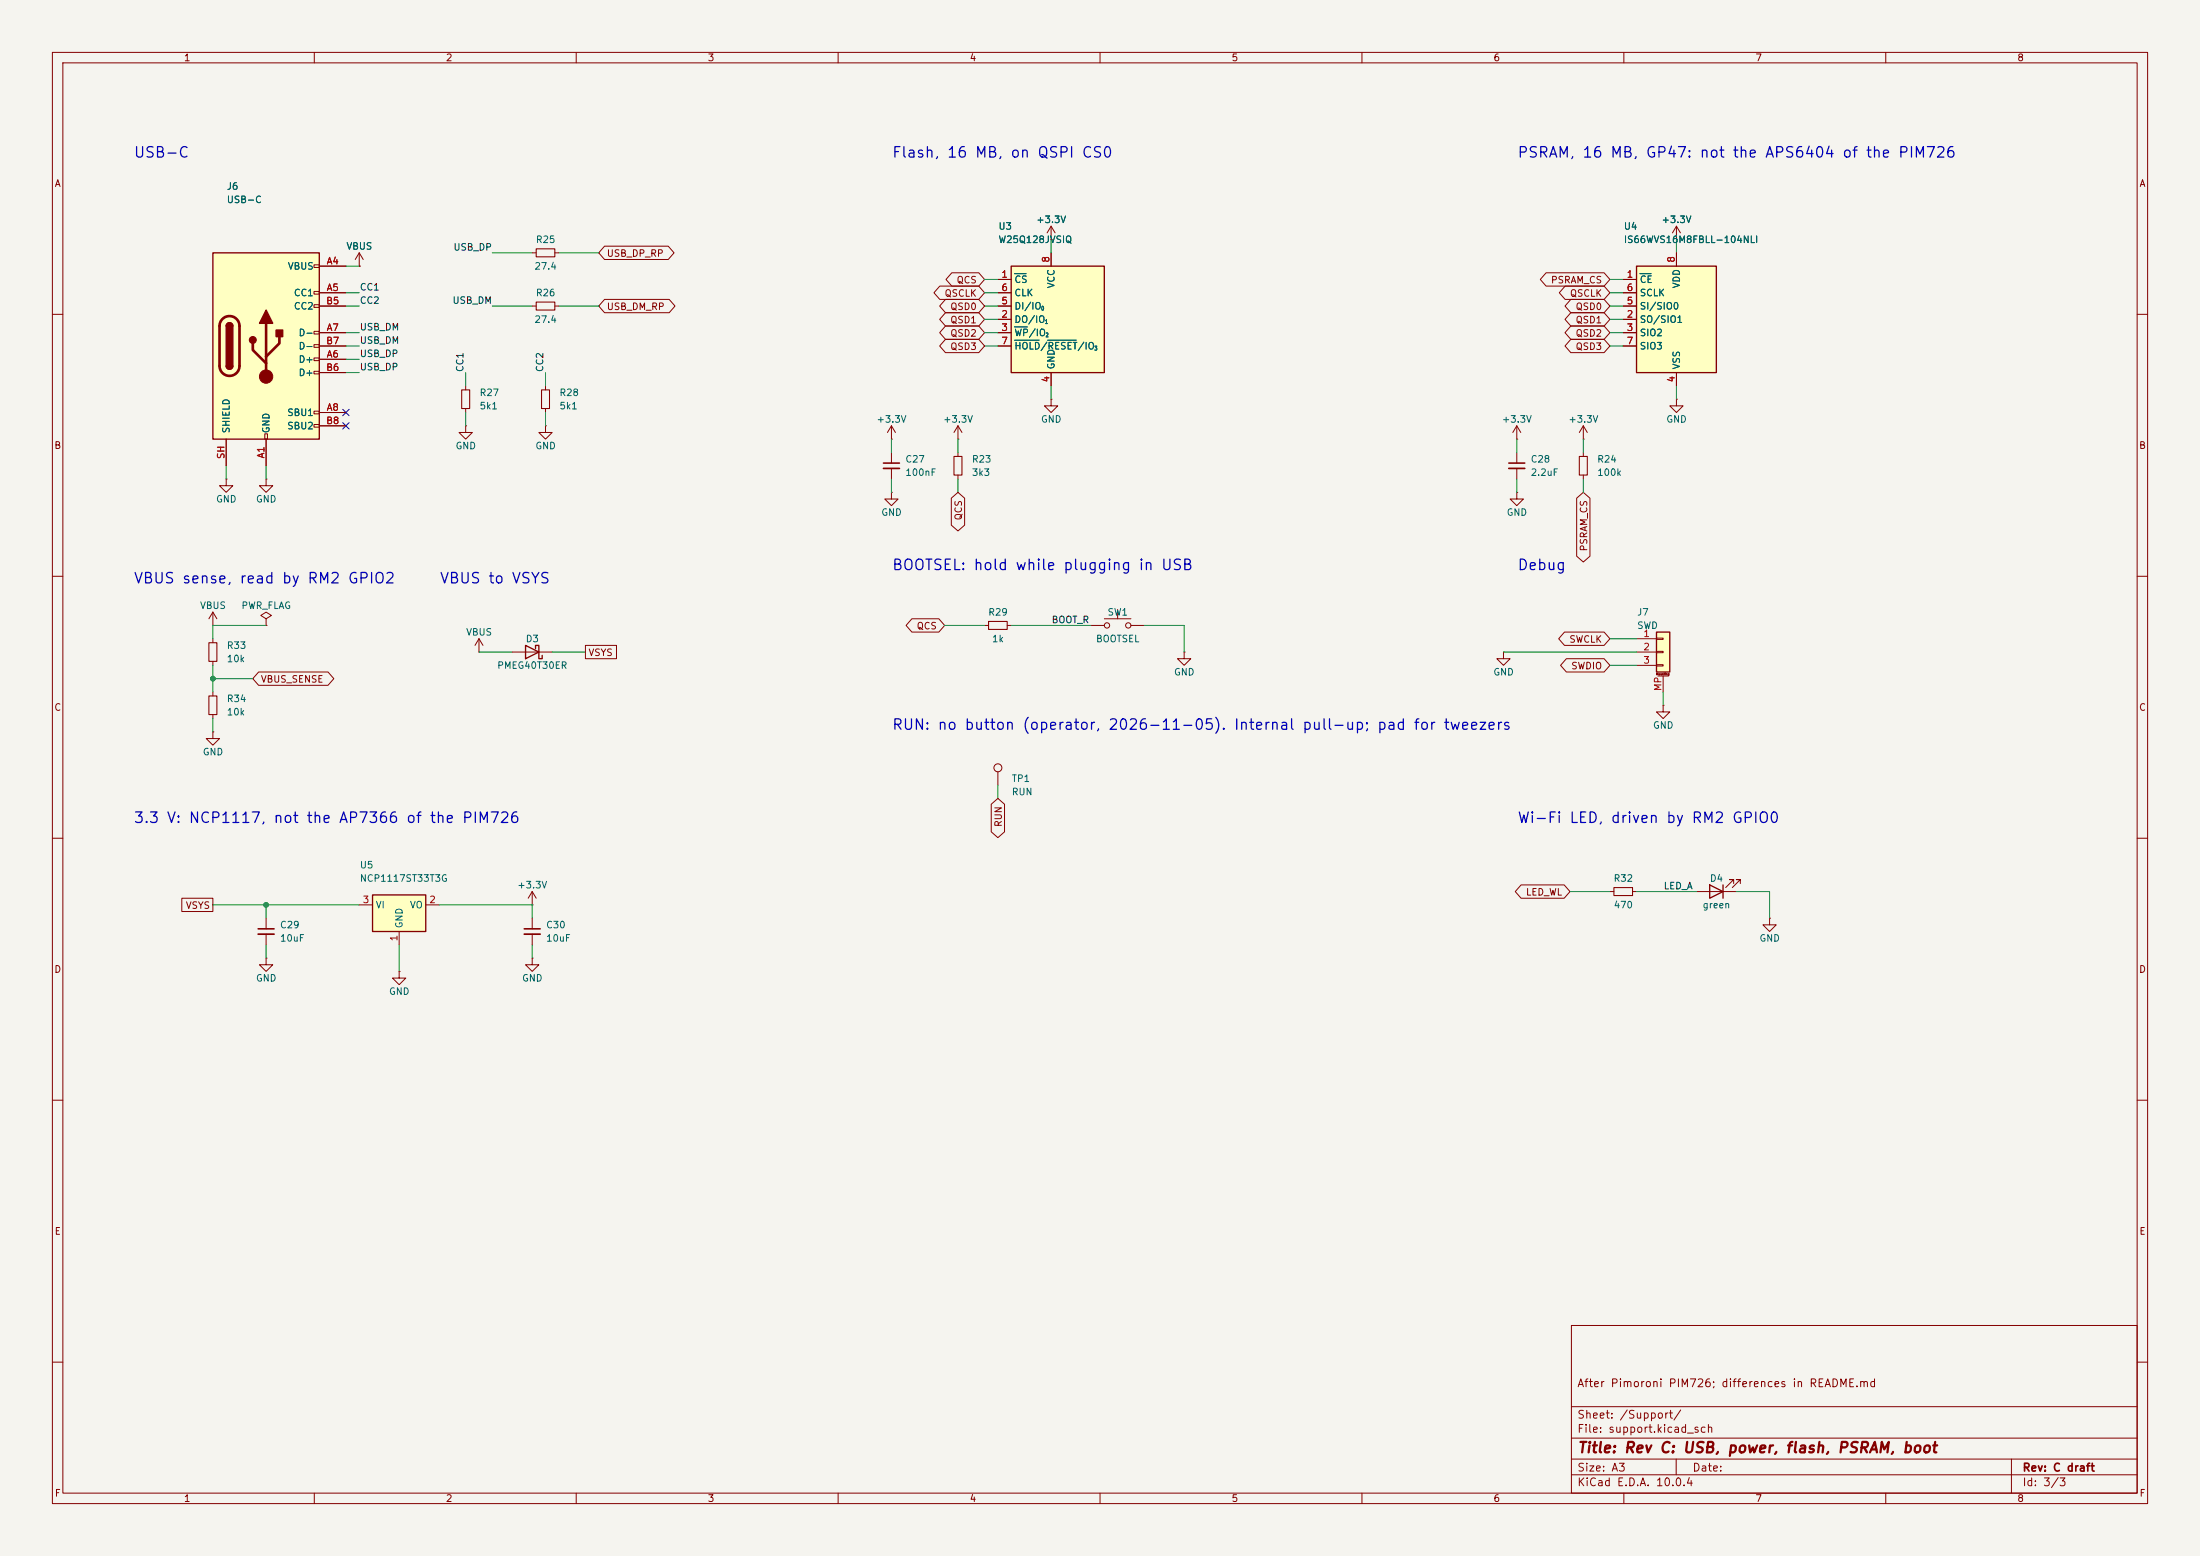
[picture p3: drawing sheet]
<svg xmlns="http://www.w3.org/2000/svg" width="420mm" height="297mm" viewBox="0 0 420 297" stroke-linecap="round" stroke-linejoin="round" font-family="sans-serif">
<path d="M0 0h420v297h-420z" fill="#f5f4ef" stroke="#f5f4ef" stroke-width=".19"/>
<g fill="none" stroke="#840000" stroke-width=".19">
<path d="M10 10h400v277h-400zM12 12h396v273h-396zM60 10v2M110 10v2M160 10v2M210 10v2M260 10v2M310 10v2M360 10v2M320 45.7h.1M320 43.2l-.7 1.3M320 43.2l.8 1.3"/>
<path d="M320 43.2v2.5M10 60h2M88.9 73.7v.7M88.9 78v.7M408 60h2M88.9 81.3v1.3h1.3l-1.3 1.2-1.3-1.2h1.3M88.9 81.3h.1M182.9 86.4v.7M182.9 90.7v.7M302.3 83.8h.1M302.3 81.3l-.8 1.3M302.3 81.3l.7 1.3"/>
<path d="M302.3 81.3v2.5M302.3 86.4v.7M302.3 90.7v.7M10 110h2M40.6 119.4h.1M40.6 116.8l-.7 1.3M40.6 116.8l.8 1.3M40.6 116.8v2.6M50.8 118.1l1-.6-1-.7-1 .7 1 .6v1.3M50.8 119.4h.1M408 110h2M10 160h2"/>
<path d="M408 160h2M50.8 182.9v1.3h1.3l-1.3 1.2-1.3-1.2h1.3M50.8 182.9h.1M10 210h2M408 210h2M300 253h108v32h-108zM10 260h2M300 278.5h108M300 274.5h108M300 268.5h108M320 278.5v3M384 278.5v6.5"/>
<path d="M408 260h2M60 285v2M110 285v2M160 285v2M210 285v2M260 285v2M300 281.5h108M310 285v2M360 285v2"/>
</g>
<path d="M88.1 74.4h1.6v3.6h-1.6zM182.1 87.1h1.5v3.6h-1.5zM301.5 87.1h1.5v3.6h-1.5z" fill="none" stroke="#840000" stroke-width=".2"/>
<path d="M71.1 170.8h10.2v7h-10.2z" fill="#ffffc2"/>
<path d="M71.1 170.8h10.2v7h-10.2z" fill="none" stroke="#840000" stroke-width=".25"/>
<path d="M50.8 175.3v2M50.8 178.3v2M68.6 172.7h2.5M76.2 177.8v2.5M81.3 172.7h2.5" fill="none" stroke="#840000" stroke-width=".19"/>
<path d="M49.3 177.3h3" fill="none" stroke="#840000" stroke-width=".3"/>
<path d="M49.3 178.3h3" fill="none" stroke="#840000" stroke-width=".33"/>
<path d="M312.4 50.8h15.3v20.3h-15.3z" fill="#ffffc2"/>
<path d="M312.4 50.8h15.3v20.3h-15.3zM100.3 123.2l2.6 1.3-2.6 1.2zM102.2 123.8v-.6h.7v2.5h.6v-.6M326.4 168.9l2.5 1.3-2.5 1.3zM328.9 168.9v2.6" fill="none" stroke="#840000" stroke-width=".25"/>
<g fill="none" stroke="#840000" stroke-width=".19">
<path d="M101.6 58.4h.8M101.6 48.3h.8M105.9 58.4h.8M105.9 48.3h.8M200.7 45.7h.1M200.7 43.2l-.8 1.3M200.7 43.2l.7 1.3M200.7 43.2v2.5M309.9 53.3h2.5M309.9 58.4h2.5M309.9 55.9h2.5M320 48.3v2.5"/>
<path d="M104.1 73.7v.7M104.1 78v.7M309.9 61h2.5M309.9 63.5h2.5M309.9 66h2.5M320 76.2v1.3h1.3l-1.3 1.2-1.2-1.2h1.2M320 76.2h.1M320 71.1v2.6M104.1 81.3v1.3h1.3l-1.3 1.2-1.2-1.2h1.2M104.1 81.3h.1M40.6 139.7v1.3h1.3l-1.3 1.2-1.2-1.2h1.2M40.6 139.7h.1"/>
<path d="M40.6 132.1v.7M40.6 136.4v.8M91.4 124.5h.1M91.4 121.9l-.7 1.3M91.4 121.9l.8 1.3M91.4 121.9v2.6M97.8 124.5h7.6M287 124.5v1.2h1.3l-1.3 1.3-1.3-1.3h1.3M287 124.5h.1M101.6 172.7h.1M101.6 170.2l-.8 1.3M101.6 170.2l.8 1.3"/>
<path d="M101.6 170.2v2.5M101.6 175.3v2M101.6 178.3v2M307.3 170.2h.8M311.7 170.2h.7M323.8 170.2h7.7M331 168.7v-.8h-.8h.8l-1.6 1.5M332.2 168.7v-.8h-.7h.7l-1.5 1.5M337.8 175.3v1.2h1.3l-1.3 1.3-1.3-1.3h1.3M337.8 175.3h.1M76.2 185.4v1.3h1.3l-1.3 1.3-1.3-1.3h1.3M76.2 185.4h.1"/>
<path d="M101.6 182.9v1.3h1.3l-1.3 1.2-1.3-1.2h1.3M101.6 182.9h.1"/>
</g>
<path d="M313.1 52.2h2.1" fill="none" stroke="#006464" stroke-width=".19"/>
<path d="M102.4 57.7h3.5v1.5h-3.5zM102.4 47.5h3.5v1.5h-3.5zM103.4 74.4h1.5v3.6h-1.5zM39.9 132.8h1.5v3.6h-1.5zM308.1 169.4h3.6v1.5h-3.6z" fill="none" stroke="#840000" stroke-width=".2"/>
<path d="M100.1 177.3h3" fill="none" stroke="#840000" stroke-width=".3"/>
<path d="M100.1 178.3h3" fill="none" stroke="#840000" stroke-width=".33"/>
<path d="M316.2 120.7h2.6v7.6h-2.6z" fill="#ffffc2"/>
<path d="M316.2 120.7h2.6v7.6h-2.6z" fill="none" stroke="#840000" stroke-width=".25"/>
<g fill="none" stroke="#840000" stroke-width=".19">
<path d="M289.6 83.8h.1M289.6 81.3l-.8 1.3M289.6 81.3l.7 1.3M289.6 81.3v2.5M312.4 121.9h3.8M312.4 124.5h3.8M312.4 127h3.8M316.2 121.8h1.3v.2h-1.3zM316.2 124.3h1.3v.3h-1.3zM316.2 126.9h1.3v.2h-1.3zM316.5 129h2M317.5 134.6v1.3h1.3l-1.3 1.3-1.3-1.3h1.3"/>
<path d="M317.5 134.6h.1M317.5 129v3.1"/>
</g>
<path d="M193 50.8h17.8v20.3h-17.8z" fill="#ffffc2"/>
<path d="M193 50.8h17.8v20.3h-17.8z" fill="none" stroke="#840000" stroke-width=".25"/>
<g fill="none" stroke="#840000" stroke-width=".19">
<path d="M190.5 53.3h2.5M190.5 58.4h2.5M190.5 55.9h2.5M200.7 48.3v2.5M190.5 61h2.5M190.5 63.5h2.5M190.5 66h2.5M200.7 76.2v1.3h1.2l-1.2 1.2-1.3-1.2h1.3M200.7 76.2h.1M200.7 71.1v2.6M50.8 91.4v1.3h1.3l-1.3 1.3-1.3-1.3h1.3M50.8 91.4h.1"/>
<path d="M40.6 121.9v.8M40.6 126.2v.8M190.5 147.3v2.6"/>
<circle cx="190.5" cy="146.6" r=".76"/>
</g>
<path d="M193.7 52.2h2.2M193.7 62.4h2.4M193.7 64.9h4.7M200 64.9h5.5" fill="none" stroke="#006464" stroke-width=".19"/>
<path d="M39.9 122.7h1.5v3.5h-1.5z" fill="none" stroke="#840000" stroke-width=".2"/>
<path d="M40.6 48.3h20.4v35.5h-20.4z" fill="#ffffc2"/>
<g fill="none" stroke="#840000" stroke-width=".19">
<path d="M59.9 50.5h1.1v.6h-1.1zM59.9 55.6h1.1v.5h-1.1zM59.9 58.2h1.1v.5h-1.1zM61 50.8h5M61 55.9h5M61 58.4h5M68.6 50.8h.1M68.6 48.3l-.8 1.2M68.6 48.3l.7 1.2M68.6 48.3v2.5M115.4 47h12.2l1.1 1.3-1.1 1.2h-12.2l-1.1-1.2zM115.4 57.1h12.4l1.1 1.3-1.1 1.3h-12.4l-1.1-1.3z"/>
<path d="M179.4 54.6h7.4l1.2 1.3-1.2 1.3h-7.4l-1.1-1.3zM180.5 57.1h6.3l1.2 1.3-1.2 1.3h-6.3l-1.1-1.3zM180.5 59.7h6.3l1.2 1.3-1.2 1.2h-6.3l-1.1-1.2zM181.7 52.1h5.1l1.2 1.2-1.2 1.3h-5.1l-1.1-1.3zM190.5 55.9h2.5M190.5 58.4h2.5M190.5 53.3h2.5M200.7 45.7h.1M200.7 48.3v2.5M295.2 52.1h11l1.1 1.2-1.1 1.3h-11l-1.2-1.3zM298.8 54.6h7.4l1.1 1.3-1.1 1.3h-7.4l-1.1-1.3zM299.9 57.1h6.3l1.1 1.3-1.1 1.3h-6.3l-1.1-1.3z"/>
<path d="M299.9 59.7h6.3l1.1 1.3-1.1 1.2h-6.3l-1.1-1.2zM309.9 55.9h2.5M309.9 58.4h2.5M309.9 53.3h2.5M320 45.7h.1M320 48.3v2.5M59.9 63.2h1.1v.6h-1.1zM59.9 65.8h1.1v.5h-1.1zM59.9 68.3h1.1v.5h-1.1zM59.9 70.9h1.1v.5h-1.1zM59.9 78.5h1.1v.5h-1.1zM61 68.6h5"/>
<path d="M61 63.5h5M61 78.7h5M61 71.1h5M61 66h5M180.5 64.8h6.3l1.2 1.2-1.2 1.3h-6.3l-1.1-1.3zM180.5 62.2h6.3l1.2 1.3-1.2 1.3h-6.3l-1.1-1.3zM190.5 63.5h2.5M190.5 66h2.5M190.5 61h2.5M200.7 71.1v2.6M299.9 62.2h6.3l1.1 1.3-1.1 1.3h-6.3l-1.1-1.3zM299.9 64.8h6.3l1.1 1.2-1.1 1.3h-6.3l-1.1-1.3z"/>
<path d="M309.9 63.5h2.5M309.9 66h2.5M309.9 61h2.5M320 71.1v2.6M43.2 91.4v1.3h1.2l-1.2 1.3-1.3-1.3h1.3M43.2 91.4h.1M43.2 83.8v5.1M50.5 82.8h.6v1h-.6zM50.8 83.8v5.1M59.9 81h1.1v.5h-1.1zM61 81.3h5M170.2 94v1.3h1.2l-1.2 1.2-1.3-1.2h1.3"/>
<path d="M170.2 94h.1M170.2 83.8h.1M170.2 81.3l-.8 1.3M170.2 81.3l.7 1.3M170.2 81.3v2.5M170.2 86.4v2M170.2 89.4v2M181.6 95.1l1.3-1.1 1.3 1.1v5.1l-1.3 1.1-1.3-1.1zM182.9 83.8h.1M182.9 81.3l-.8 1.3M182.9 81.3l.7 1.3M182.9 81.3v2.5"/>
<path d="M289.6 94v1.3h1.2l-1.2 1.2-1.3-1.2h1.3M289.6 94h.1M289.6 86.4v2M289.6 89.4v2M301 95.1l1.3-1.1 1.2 1.1v11.1l-1.2 1.1-1.3-1.1zM174.1 118.1h5.1l1.1 1.3-1.1 1.3h-5.1l-1.1-1.3zM188 119.4h.7M192.3 119.4h.7M208.3 119.4h2.5M210.8 118.1h5.1M213.4 116.3v1.8M215.9 119.4h2.5"/>
<path d="M49.4 128.3h13.2l1.1 1.2-1.1 1.3h-13.2l-1.1-1.3zM111.8 123.2h5.9v2.5h-5.9zM226.1 124.5v1.2h1.2l-1.2 1.3-1.3-1.3h1.3M226.1 124.5h.1M298.7 120.6h7.5l1.1 1.3-1.1 1.3h-7.5l-1.1-1.3zM299 125.7h7.2l1.1 1.3-1.1 1.3h-7.2l-1.1-1.3zM189.2 153.5l1.3-1.1 1.3 1.1v5.3l-1.3 1.1-1.3-1.1zM34.7 171.4h5.9v2.6h-5.9zM290.4 168.9h8.2l1.1 1.3-1.1 1.3h-8.2l-1.1-1.3z"/>
<circle cx="211.3" cy="119.4" r=".51"/>
<circle cx="215.4" cy="119.4" r=".51"/>
</g>
<path d="M40.6 48.3h20.4v35.5h-20.4zM43.2 62.2a.64 .64 0 0 1 .6-.6 .64 .64 0 0 1 .6 .6M43.2 69.9a.64 .64 0 0 0 .6 .6 .64 .64 0 0 0 .6-.6" fill="none" stroke="#840000" stroke-width=".25"/>
<path d="M42.5 60.9a1.9 1.9 0 0 1 2-.4 1.9 1.9 0 0 1 1.2 1.7v7.7a1.91 1.91 0 0 1-1.9 1.8 1.91 1.91 0 0 1-1.9-1.8v-7.8l.2-.7zM48.3 65.5v1.3l2.5 2.5M50.8 61.7v10.2M53.3 64.3v1.2l-2.5 2.6" fill="none" stroke="#840000" stroke-width=".51"/>
<g fill="#840000" stroke="#840000" stroke-width=".25">
<path d="M43.2 62.2h1.2v7.7h-1.2z"/>
<path d="M43.4 61.8a.64 .64 0 0 1 .7-.2 .64 .64 0 0 1 .3 .6h-1.2z"/>
<path d="M43.2 69.9h1.2a.64 .64 0 0 1-.6 .6 .64 .64 0 0 1-.6-.6z"/>
<path d="M50.8 59.2l1.3 2.5h-2.6z"/>
<path d="M52.7 63h1.3v1.3h-1.3z"/>
<circle cx="48.3" cy="64.9" r=".63"/>
</g>
<circle cx="50.8" cy="71.9" r="1.27" fill="#840000" stroke="#840000" stroke-width=".19"/>
<path d="M188.7 118.6h3.6v1.5h-3.6z" fill="none" stroke="#840000" stroke-width=".2"/>
<path d="M168.7 88.4h3M288 88.4h3.1" fill="none" stroke="#840000" stroke-width=".3"/>
<path d="M168.7 89.4h3M288 89.4h3.1" fill="none" stroke="#840000" stroke-width=".33"/>
<g fill="none" stroke="#009600" stroke-width=".19">
<path d="M66 50.8h2.6M66 58.4h2.6M66 55.9h2.6M94 58.4h7.6M94 48.3h7.6M106.7 58.4h7.6M106.7 48.3h7.6M188 58.4h2.5M188 55.9h2.5M188 53.3h2.5M200.7 45.7v2.6M307.3 58.4h2.6"/>
<path d="M307.3 55.9h2.6M307.3 53.3h2.6M320 45.7v2.6M66 68.6h2.6M66 66h2.6M66 63.5h2.6M66 71.1h2.6M88.9 71.1v2.6M88.9 78.7v2.6M104.1 71.1v2.6M104.1 78.7v2.6M188 66h2.5"/>
<path d="M188 63.5h2.5M188 61h2.5M200.7 73.7v2.5M307.3 66h2.6M307.3 63.5h2.6M307.3 61h2.6M320 73.7v2.5M43.2 88.9v2.5M50.8 88.9v2.5M170.2 83.8v2.6M170.2 91.4v2.6M182.9 83.8v2.6"/>
<path d="M182.9 91.4v2.6M289.6 83.8v2.6M289.6 91.4v2.6M302.3 83.8v2.6M302.3 91.4v2.6M50.8 119.4h-10.2v2.5M180.3 119.4h7.7M193 119.4h15.3M218.4 119.4h7.7v5.1M40.6 129.5h7.7M40.6 127v5.1M40.6 137.2v2.5"/>
<path d="M91.4 124.5h6.4M105.4 124.5h6.4M287 124.5h25.4M307.3 127h5.1M307.3 121.9h5.1M317.5 132.1v2.5M190.5 149.9v2.5M40.6 172.7h28M50.8 172.7v2.6M83.8 172.7h17.8v2.6M299.7 170.2h7.6M312.4 170.2h11.4"/>
<path d="M331.5 170.2h6.3v5.1M50.8 180.3v2.6M76.2 180.3v5.1M101.6 180.3v2.6"/>
</g>
<path d="M65.4 78.1l1.2 1.2M66.6 78.1l-1.2 1.2M65.4 80.7l1.2 1.2M66.6 80.7l-1.2 1.2" fill="none" stroke="#000084" stroke-width=".19"/>
<path d="M193.7 52.2h2.2M313.1 52.2h2.1M193.7 62.4h2.4M193.7 64.9h4.7M200 64.9h5.5" fill="none" stroke="#006464" stroke-width=".19"/>
<g fill="#009600" stroke="#009600" stroke-width=".19">
<circle cx="40.6" cy="129.5" r=".46"/>
<circle cx="50.8" cy="172.7" r=".46"/>
</g>
<g font-size="2" fill="#0000c2">
<text x="25.4" y="30.6">USB-C</text>
<text x="170.2" y="30.6">Flash, 16 MB, on QSPI CS0</text>
<text x="289.6" y="30.6">PSRAM, 16 MB, GP47: not the APS6404 of the PIM726</text>
<text x="25.4" y="111.9">VBUS sense, read by RM2 GPIO2</text>
<text x="83.8" y="111.9">VBUS to VSYS</text>
<text x="170.2" y="109.3">BOOTSEL: hold while plugging in USB</text>
<text x="289.6" y="109.3">Debug</text>
<text x="170.2" y="139.8">RUN: no button (operator, 2026-11-05). Internal pull-up; pad for tweezers</text>
<text x="25.4" y="157.6">3.3 V: NCP1117, not the AP7366 of the PIM726</text>
<text x="289.6" y="157.6">Wi-Fi LED, driven by RM2 GPIO0</text>
</g>
<text font-size="2" fill="#840000" x="301" y="277.8">Title: Rev C: USB, power, flash, PSRAM, boot</text>
<g font-size="1.5" fill="#840000">
<text x="301" y="265.1">After Pimoroni PIM726; differences in README.md</text>
<text x="301" y="273.8">File: support.kicad_sch</text>
<text x="301" y="271.1">Sheet: /Support/</text>
<text x="301" y="281.2">Size: A3</text>
<text x="323" y="281.2">Date:</text>
<text x="386" y="281.2">Rev: C draft</text>
<text x="301" y="284">KiCad E.D.A. 10.0.4</text>
<text x="386" y="284">Id: 3/3</text>
</g>
<g font-size="1.3" fill="#840000">
<text x="35" y="12">1</text>
<text x="85" y="12">2</text>
<text x="135" y="12">3</text>
<text x="185" y="12">4</text>
<text x="235" y="12">5</text>
<text x="285" y="12">6</text>
<text x="335" y="12">7</text>
<text x="385" y="12">8</text>
<text x="10.3" y="36">A</text>
<text x="408.3" y="36">A</text>
<text x="115.7" y="49.3">USB_DP_RP</text>
<text x="115.7" y="59.5">USB_DM_RP</text>
<text x="180.2" y="56.9">QSCLK</text>
<text x="181.3" y="59.5">QSD0</text>
<text x="182.5" y="54.4">QCS</text>
<text x="296" y="54.4">PSRAM_CS</text>
<text x="299.6" y="56.9">QSCLK</text>
<text x="300.7" y="59.5">QSD0</text>
<text x="181.3" y="62">QSD1</text>
<text x="181.3" y="64.6">QSD2</text>
<text x="300.7" y="64.6">QSD2</text>
<text x="300.7" y="62">QSD1</text>
<text x="181.3" y="67.1">QSD3</text>
<text x="300.7" y="67.1">QSD3</text>
<text x="10.3" y="86">B</text>
<text x="408.2" y="86">B</text>
<text x="183.9" y="99.4" transform="rotate(-90 183.9 99.4)">QCS</text>
<text x="303.3" y="105.3" transform="rotate(-90 303.3 105.3)">PSRAM_CS</text>
<text x="112.2" y="125.5">VSYS</text>
<text x="174.9" y="120.4">QCS</text>
<text x="299.5" y="123">SWCLK</text>
<text x="49.7" y="130.6">VBUS_SENSE</text>
<text x="299.8" y="128.1">SWDIO</text>
<text x="10.3" y="136">C</text>
<text x="408.2" y="136">C</text>
<text x="191.6" y="158" transform="rotate(-90 191.6 158)">RUN</text>
<text x="35.4" y="173.8">VSYS</text>
<text x="291.2" y="171.2">LED_WL</text>
<text x="10.3" y="186">D</text>
<text x="408.2" y="186">D</text>
<text x="10.3" y="236">E</text>
<text x="408.3" y="236">E</text>
<text x="10.3" y="286">F</text>
<text x="35" y="287">1</text>
<text x="85" y="287">2</text>
<text x="135" y="287">3</text>
<text x="185" y="287">4</text>
<text x="235" y="287">5</text>
<text x="285" y="287">6</text>
<text x="335" y="287">7</text>
<text x="385" y="287">8</text>
<text x="408.3" y="286">F</text>
</g>
<g font-size="1.3" fill="#006464">
<text x="43.2" y="36.5">J6</text>
<text x="43.2" y="39.1">USB-C</text>
<text x="66" y="48">VBUS</text>
<text x="102.2" y="46.7">R25</text>
<text x="190.5" y="44.2">U3</text>
<text x="190.5" y="46.7">W25Q128JVSIQ</text>
<text x="197.7" y="42.9">+3.3V</text>
<text x="309.9" y="44.2">U4</text>
<text x="309.9" y="46.7">IS66WVS16M8FBLL-104NLI</text>
<text x="317.1" y="42.9">+3.3V</text>
<text x="54.8" y="51.8">VBUS</text>
<text x="101.9" y="51.8">27.4</text>
<text x="56" y="56.9">CC1</text>
<text x="56" y="59.4">CC2</text>
<text x="102.2" y="56.9">R26</text>
<text x="193.5" y="54.3">CS</text>
<text x="193.5" y="59.4">DI/IO</text>
<text x="193.5" y="56.9">CLK</text>
<text x="201.6" y="55.1" transform="rotate(-90 201.6 55.1)">VCC</text>
<text x="312.9" y="54.3">CE</text>
<text x="312.9" y="59.4">SI/SIO0</text>
<text x="312.9" y="56.9">SCLK</text>
<text x="321" y="55.1" transform="rotate(-90 321 55.1)">VDD</text>
<text x="56.9" y="64.5">D-</text>
<text x="101.9" y="61.9">27.4</text>
<text x="193.5" y="61.9">DO/IO</text>
<text x="193.5" y="64.5">WP/IO</text>
<text x="312.9" y="61.9">SO/SIO1</text>
<text x="312.9" y="64.5">SIO2</text>
<text x="56.9" y="69.6">D+</text>
<text x="56.9" y="67">D-</text>
<text x="193.5" y="67">HOLD/RESET/IO</text>
<text x="201.6" y="70.6" transform="rotate(-90 201.6 70.6)">GND</text>
<text x="312.9" y="67">SIO3</text>
<text x="321" y="70.6" transform="rotate(-90 321 70.6)">VSS</text>
<text x="56.9" y="72.1">D+</text>
<text x="91.4" y="75.9">R27</text>
<text x="106.7" y="75.9">R28</text>
<text x="44.2" y="82.8" transform="rotate(-90 44.2 82.8)">SHIELD</text>
<text x="51.8" y="82.8" transform="rotate(-90 51.8 82.8)">GND</text>
<text x="54.7" y="79.7">SBU1</text>
<text x="54.7" y="82.3">SBU2</text>
<text x="91.4" y="78.4">5k1</text>
<text x="106.7" y="78.4">5k1</text>
<text x="167.2" y="81">+3.3V</text>
<text x="179.9" y="81">+3.3V</text>
<text x="198.6" y="81">GND</text>
<text x="286.6" y="81">+3.3V</text>
<text x="299.3" y="81">+3.3V</text>
<text x="318" y="81">GND</text>
<text x="86.9" y="86.1">GND</text>
<text x="102.1" y="86.1">GND</text>
<text x="172.7" y="88.6">C27</text>
<text x="185.4" y="88.6">R23</text>
<text x="292.1" y="88.6">C28</text>
<text x="304.8" y="88.6">R24</text>
<text x="172.7" y="91.1">100nF</text>
<text x="185.4" y="91.1">3k3</text>
<text x="292.1" y="91.1">2.2uF</text>
<text x="304.8" y="91.1">100k</text>
<text x="41.1" y="96.2">GND</text>
<text x="48.8" y="96.2">GND</text>
<text x="168.1" y="98.8">GND</text>
<text x="287.5" y="98.8">GND</text>
<text x="38.1" y="116.5">VBUS</text>
<text x="46" y="116.5">PWR_FLAG</text>
<text x="188.6" y="117.8">R29</text>
<text x="211.3" y="117.8">SW1</text>
<text x="312.4" y="117.8">J7</text>
<text x="43.2" y="124.2">R33</text>
<text x="88.9" y="121.6">VBUS</text>
<text x="100.3" y="122.9">D3</text>
<text x="189.3" y="122.9">1k</text>
<text x="209.1" y="122.9">BOOTSEL</text>
<text x="312.4" y="120.4">SWD</text>
<text x="43.2" y="126.7">10k</text>
<text x="94.8" y="128">PMEG40T30ER</text>
<text x="224" y="129.2">GND</text>
<text x="285" y="129.2">GND</text>
<text x="43.2" y="136.9">10k</text>
<text x="43.2" y="134.3">R34</text>
<text x="315.5" y="139.4">GND</text>
<text x="38.6" y="144.5">GND</text>
<text x="193" y="149.6">TP1</text>
<text x="193" y="152.1">RUN</text>
<text x="68.6" y="166.1">U5</text>
<text x="68.6" y="168.6">NCP1117ST33T3G</text>
<text x="71.6" y="173.7">VI</text>
<text x="78.1" y="173.7">VO</text>
<text x="98.7" y="169.9">+3.3V</text>
<text x="307.9" y="168.6">R32</text>
<text x="308" y="173.7">470</text>
<text x="324.9" y="173.7">green</text>
<text x="326.3" y="168.6">D4</text>
<text x="53.3" y="177.5">C29</text>
<text x="77.2" y="177.3" transform="rotate(-90 77.2 177.3)">GND</text>
<text x="104.1" y="177.5">C30</text>
<text x="53.3" y="180">10uF</text>
<text x="104.1" y="180">10uF</text>
<text x="335.8" y="180">GND</text>
<text x="48.8" y="187.7">GND</text>
<text x="74.2" y="190.2">GND</text>
<text x="99.6" y="187.7">GND</text>
</g>
<g font-size="1.3" fill="#a90000">
<text x="62.2" y="50.8">A4</text>
<text x="191.1" y="53.3">1</text>
<text x="200.6" y="50.2" transform="rotate(-90 200.6 50.2)">8</text>
<text x="310.4" y="53.3">1</text>
<text x="320" y="50.2" transform="rotate(-90 320 50.2)">8</text>
<text x="62.2" y="58.4">B5</text>
<text x="62.2" y="55.9">A5</text>
<text x="191.1" y="58.4">5</text>
<text x="191.1" y="55.9">6</text>
<text x="310.4" y="58.4">5</text>
<text x="310.4" y="55.9">6</text>
<text x="62.2" y="63.5">A7</text>
<text x="191.1" y="60.9">2</text>
<text x="191.1" y="63.5">3</text>
<text x="310.4" y="60.9">2</text>
<text x="310.4" y="63.5">3</text>
<text x="62.2" y="71.1">B6</text>
<text x="62.2" y="66">B7</text>
<text x="62.2" y="68.6">A6</text>
<text x="191.1" y="66">7</text>
<text x="310.4" y="66">7</text>
<text x="200.6" y="73.1" transform="rotate(-90 200.6 73.1)">4</text>
<text x="320" y="73.1" transform="rotate(-90 320 73.1)">4</text>
<text x="62.2" y="81.3">B8</text>
<text x="62.2" y="78.7">A8</text>
<text x="43.2" y="87.7" transform="rotate(-90 43.2 87.7)">SH</text>
<text x="50.8" y="87.6" transform="rotate(-90 50.8 87.6)">A1</text>
<text x="313.6" y="121.9">1</text>
<text x="313.6" y="124.4">2</text>
<text x="313.6" y="127">3</text>
<text x="317.5" y="132" transform="rotate(-90 317.5 132)">MP</text>
<text x="69.1" y="172.7">3</text>
<text x="81.8" y="172.7">2</text>
<text x="76.2" y="179.8" transform="rotate(-90 76.2 179.8)">1</text>
</g>
<g font-size="1.3" fill="#0f0f0f">
<text x="86.5" y="48.1">USB_DP</text>
<text x="68.6" y="58.3">CC2</text>
<text x="68.6" y="55.8">CC1</text>
<text x="86.3" y="58.3">USB_DM</text>
<text x="68.6" y="65.9">USB_DM</text>
<text x="68.6" y="63.4">USB_DM</text>
<text x="68.6" y="68.5">USB_DP</text>
<text x="68.6" y="71">USB_DP</text>
<text x="88.8" y="71.1" transform="rotate(-90 88.8 71.1)">CC1</text>
<text x="104" y="71.1" transform="rotate(-90 104 71.1)">CC2</text>
<text x="200.7" y="119.3">BOOT_R</text>
<text x="317.5" y="170.1">LED_A</text>
</g>
<g font-size=".8" fill="#006464">
<text x="198.7" y="59.4">0</text>
<text x="199.4" y="62">1</text>
<text x="199.5" y="64.5">2</text>
<text x="208.8" y="67.1">3</text>
</g>
<text font-size=".4" fill="#840000" x="316.1" y="128.9">Mounting</text>
</svg>
